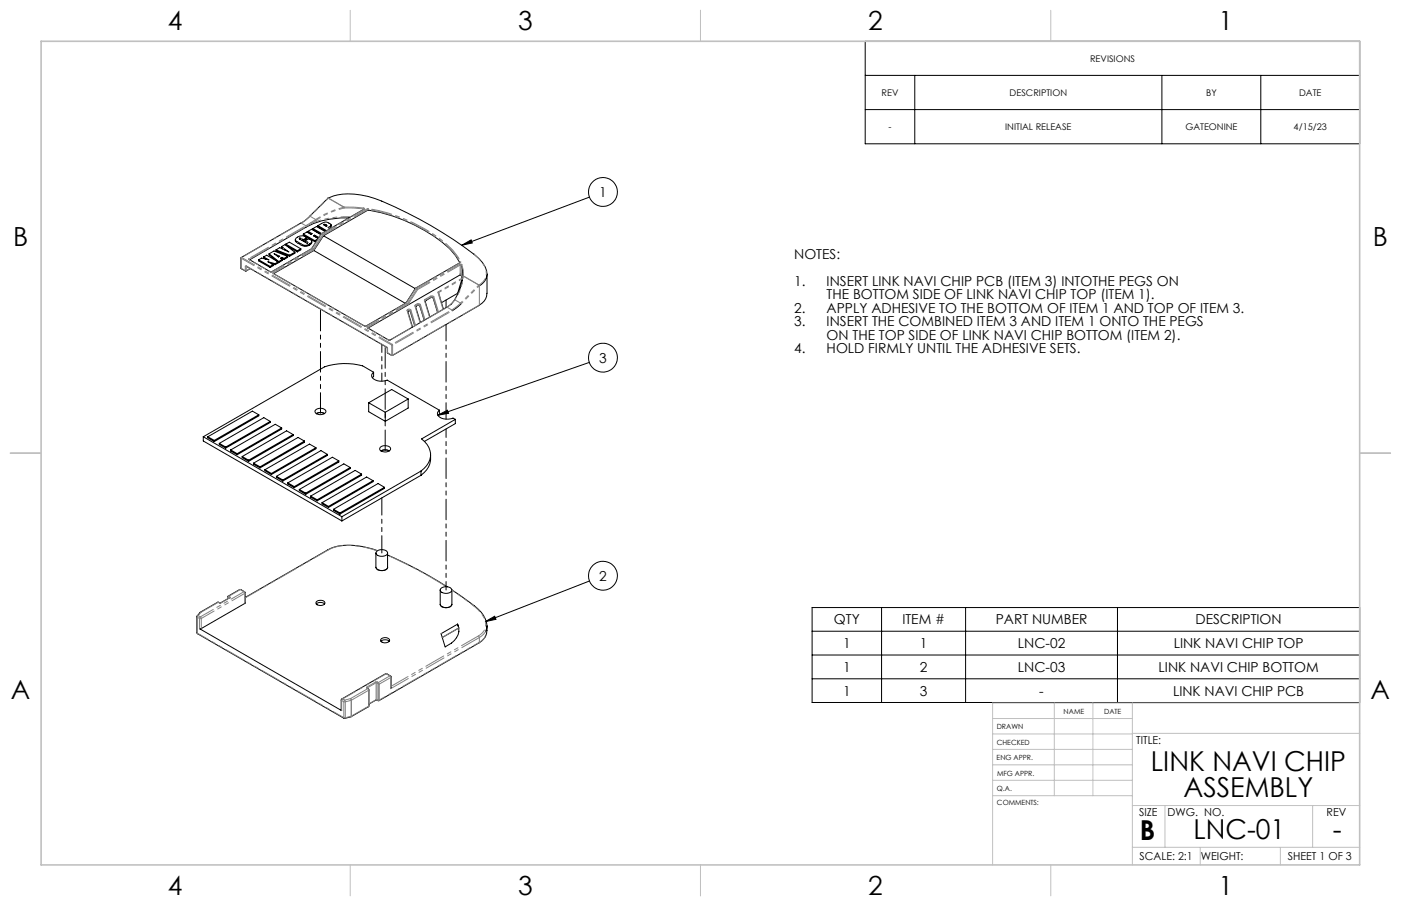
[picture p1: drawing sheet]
<svg xmlns="http://www.w3.org/2000/svg" width="432mm" height="279mm" viewBox="0 0 432 279" stroke-linecap="round" stroke-linejoin="round" font-family="sans-serif">
<g fill="none" stroke="#000" stroke-width=".31">
<path d="M266.7 12.7h152.4v31.6h-152.4zM266.7 23.2h152.4M266.7 33.8h152.4M281.9 23.2v21.1M358.1 23.2v21.1M388.6 23.2v21.1M81.3 79.2v.4l.5 .3M81.3 79.2l.9-.5 3.5 2.1M81.3 79.2l1.6 1-2.3-.6-.9 .5M82.9 78.3v.3l2.5 2M82.9 78.3l1.6-.9 4.2 1.7M82.9 78.3l3 2.3"/>
<path d="M84.5 78.2l1.7 .8-.4 .2zM85.1 77v.4l4.2 1.6M85.1 77l4.2 1.7M85.6 79.1l.3 .1M86.7 76.1l2.3 1.6-2.8-1.3-1.1 .6M86.7 76.1v.3l1 .6M86.7 76.1l1.2-.7 3 2.4M86.9 79.7l-.2 .1M86.9 79.7l.7 .3M86.9 79.4l.7 .3M86.9 79.4l-.5 .2 .6 .4M86.9 79.4v.3"/>
<path d="M87.6 79.7v.3M88.1 75.3l1.1-.6 3.5 2M88.1 75.3l3.5 2M88.1 75.3v.3M88.3 75.7l3.3 2M88.7 79.1v.3l-1.1 .6M88.7 79.1l-1.1 .6M89.3 78.7v.3M90.9 77.8v.3l-1.6 .9M90.9 77.8l-1.6 .9M91 73.9v.4M91.1 74.2a4.3 4.3 0 0 0 3.4 1.8l.9-.4"/>
<path d="M91.6 77.3v.4M92.3 73.4l1.2 .5M92.3 73.4v.3l1.9 1.1 .4 .2 .3-.2-.8-.5M92.3 73.4v.3M92.4 73.7l1.1 .5M92.7 68.8l-18.4 10.6v3.4l1.4 .8 1.5-.8M92.7 76.7v.3l-1.1 .7M92.7 76.7l-1.1 .6M93.5 72.2v.3l3.5 2M93.5 72.2l3.5 2M93.5 73.9v.3M94.1 74.3l1.1-.7 .5 .3 .4 .6-.7 .7"/>
<path d="M94.1 74.3v.3l.6 .4M94.6 73.3a2.36 2.36 0 0 0-3.5 .5 2.09 2.09 0 0 0 1.7 1.4 2.16 2.16 0 0 0 2.6 0M94.6 73.3v.3l-1.1 .6M94.6 73.3l-1.1 .6M95 71.3v.3l.9 .6M95 71.3l1.2 .8-.4 .2-1.2-.8-1.1 .7M95 71.3l1-.6 2.8 1.7M95.4 66.7h.1M95.4 66.7l-2.7 2.2M95.4 75.2v.4M96.1 74.8l-.7 .8M96.1 74.4v.4"/>
<path d="M96.4 70.5v.3l2.5 1.4M96.4 70.5l1.1-.7 2.7 1.6M96.4 70.5l2.8 1.5M96.7 77.3l-12.4 7.1M96.7 77.3l28.3 16.3M97 72.8l-.1 .1M97 72.8l1.1 .7M97 72.5l1.3 .7M97 72.5l-.4 .2 1.5 .9M97 72.5v.3M97 74.2v.3M97.6 74.2l-.6 .3"/>
<path d="M98 69.6l1.1-.7a1.92 1.92 0 0 1 2.9 .6l-.9 .7 .7 .3M98 69.6v.3l2.4 1.4M98 73.7l-1 .5M98 69.6l2.7 1.6M99.7 72.7l13.7-7.9a48.9 48.9 0 0 1 25.2 11.9l1.8 2.1 1.3 2.2M99.7 72.7l-3 4.6M99.7 72.7l28.3 16.3M100 69.5l.3 .1M100.3 69.3h-.6l.9 .5 .2-.2-.2-.2M100.3 69.3l.3 .1M100.3 69.3v.3M100.6 69.4v.3l-.3-.1"/>
<path d="M101.1 61.1l-5.7 5.6M101.1 61.1h.1M101.1 61.1a14.8 14.8 0 0 1 10-1 36.8 36.8 0 0 1 10.5 3.7 127.4 127.4 0 0 1 24.6 14.7 8.8 8.8 0 0 1 3.9 6.1 4.4 4.4 0 0 1-2.4 3.5M102.1 69.3a.81 .81 0 0 1-.7 1M107.5 67.2a26.4 26.4 0 0 0-13.1 2.8l-17.5 10.1M112.2 64.5l-13.2 7.6-3 4.6-12.3 7.1h-.4l-6.5-3.8M142.3 75.6l2.9-1.6 .4 .9zM181.7 60.8l-39.4 14.8M75.9 82.1l43.3 25 .2 1.7 1.4 .8 26.9-15.4M76.8 80h.1M79.7 80.1v.4l3.6 2M79.7 80.1l3.6 2.1"/>
<path d="M83.3 82.2v.3M83.6 81.3l1.2 .3M84.2 81.6v.4l-.9 .5M84.2 81.6l-.9 .6M84.8 81.3l-2.2-.6 1.6 .9M84.8 81.3v.3M85.7 80.8v.3l-.9 .5M85.7 80.8l.2 .2M85.7 80.8l-.9 .5M85.9 80.6v.4M87 80v.3l-1.1 .7M87 80l-1.1 .6"/>
<path d="M125.6 95.8h.1M125.6 95.8l1.5 5.1M125.7 96l.3-.2 .4 .2 1.4 4.5M128.1 94.5h.1M128.1 94.5l.8-.4 .4 .1 1.4 4.6M128.1 94.5l1.5 4.9M131 92.8h.1M131 92.8l1.5 5M131 92.9l1.8-1.1h.6l1.5 4.6M135.1 90.3l1.6 5.1M137.7 94.8l-17.6 10.1-6.8-3.8M139.2 93.7l-1.5 1.2"/>
<path d="M140.2 92.5l-1.1 1.2M141 90.5l.1 .2M141 90.5l-4.9 2.8M141.8 81l-13.7 7.9-3 4.6-12.5 7.1-28.4-16.3M142.1 93.7l-2.8 2.1M142.1 81.8l.5 1.6v1.9M142.4 85.8l-.3-1h-.3l-28.4 16.4M142.4 85.8l-1.4 4.7M142.4 85.8l.1 .5M142.4 85.8h.1M142.6 85.3v.7a13.6 13.6 0 0 1-2.5 6.5M142.6 85.3h.1"/>
<path d="M147.7 94.1h.1M150.1 84.5v6a4.1 4.1 0 0 1-2.4 3.6M115.1 114.8a13.9 13.9 0 0 0-9.3-2.7l-3 .3-2.8 .7-37.3 21.6M115.1 114.8a1.3 1.3 0 0 0-.5 1.4 1.3 1.3 0 0 0 1.1 1 4.8 4.8 0 0 0 3.6 0l16.1 9.3M115.1 114.8v1.3l-.3 .4M181.6 111.8l-46.7 16.3M62.7 134.7v1.3l42.7 24.7M62.7 134.7l42.7 24.6M64.1 134.7v.3l1.9 1.2M64.1 134.7l1.9 1.1M66 135.8v.4M67.6 136.7v.4l2 1.1"/>
<path d="M67.6 136.7l2 1.2M69.6 137.9v.3M71.1 138.7v.4l2 1.1M71.1 138.7l2 1.2M73.1 139.9v.3M79.8 127.9v.3l-13.8 8M79.8 127.9l-13.8 7.9M79.8 127.9l-2-1.1-13.7 7.9M83.3 130v.3l-13.7 7.9M83.3 130l-2-1.2-13.7 7.9M83.3 130l-13.7 7.9M86.8 132v.3l-13.7 7.9"/>
<path d="M86.8 132l-2-1.2-13.7 7.9M86.8 132l-13.7 7.9M90.3 134v.3l-13.7 8M90.3 134l-2-1.1-13.7 7.9M90.3 134l-13.7 7.9M93.8 136v.4l-13.6 7.9M93.8 136l-1.9-1.1-13.8 7.9M93.8 136l-13.6 8M97.3 126.4a2.04 2.04 0 0 1 3.2 .5 2.03 2.03 0 0 1-3.4 .1zM97.4 138.1v.3l-13.8 7.9M97.4 138.1l-2-1.2-13.7 8M97.4 138.1l-13.8 7.9"/>
<path d="M97.5 127.6l1.2-.4 1.3 .4M113.6 124.2v2.8l5.1 2.9M113.6 124.2l5.1 2.9M117.2 137.9a2.08 2.08 0 0 1 3.2 .6 2.02 2.02 0 0 1-3.4 0zM117.4 139.1l1.2-.4 1.4 .4M118.7 127.1v2.8M125.8 123v2.8l-7.1 4.1M125.8 123l-7.1 4.1M125.8 123l-5.1-2.9-7.1 4.1M134.9 128.1l3-1.6 .4 1zM135.4 126.5a1.33 1.33 0 0 0-.5 1.4 1.33 1.33 0 0 0 1.1 1l1.4 .4 2.2-.4 .7 .4M135.4 126.5v1.3l-.4 .4"/>
<path d="M140.3 129.3l-10.4 6.1a5.7 5.7 0 0 1-.1 9.9M140.3 129.3v1.3l-9.5 5.5M74.6 140.8v.3l2 1.2M74.6 140.8l2 1.1M76.6 141.9v.4M78.1 142.8v.4l2.1 1.1M78.1 142.8l2.1 1.2M80.2 144v.3M81.7 144.9v.3l1.9 1.1M81.7 144.9l1.9 1.1M83.6 146v.3M85.2 146.9v.3l2 1.1"/>
<path d="M85.2 146.9l2 1.1M87.2 148v.3M88.7 148.9v.4l2 1.1M88.7 148.9l2 1.2M90.7 150.1v.3M92.3 151v.3l1.9 1.1M92.3 151l1.9 1.1M94.2 152.1v.3M95.7 153v.3l2.1 1.1M95.7 153l2.1 1.1M97.8 154.1v.3M99.3 155v.4l1.9 1.1"/>
<path d="M99.3 155l1.9 1.2M100.9 140.1v.3l-13.7 7.9M100.9 140.1l-2-1.1-13.7 7.9M100.9 140.1l-13.7 7.9M101.2 156.2v.3M102.8 157.1v.3l2 1.1M102.8 157.1l2 1.1M104.4 142.1v.4l-13.7 7.9M104.4 142.1l-2-1.1-13.7 7.9M104.4 142.1l-13.7 8M104.8 158.2v.3M105.4 159.3v1.4"/>
<path d="M108 144.2v.3l-13.8 7.9M108 144.2l-2-1.1-13.7 7.9M108 144.2l-13.8 7.9M111.4 146.2v.3l-13.6 7.9M111.4 146.2l-1.9-1.1-13.8 7.9M111.4 146.2l-13.6 7.9M115 148.2v.4l-13.8 7.9M115 148.2l-2-1.1-13.7 7.9M115 148.2l-13.8 8M118.5 150.3v.3l-13.7 7.9M118.5 150.3l-13.7 7.9M118.5 150.3l-2-1.2-13.7 8"/>
<path d="M129.8 145.3l-24.4 14M129.8 145.3v1.3M129.8 146.6l-24.4 14.1M132.7 140.3a6.4 6.4 0 0 1-2.9 6.3M101.1 169.5a17 17 0 0 1 12.1-.6l3.2 .9M101.1 169.5l-25.5 14.8M101.1 169.5h.1M115.9 170.5v4.4a2.07 2.07 0 0 0 3.6 0v-4.4M116.1 170.1a2.33 2.33 0 0 1 3.4 .3 2.01 2.01 0 0 1-3.4 .6l-.2-.3zM119.5 171.2l2.2 1a127.6 127.6 0 0 1 16.1 8.8M181.7 179.2l-32.1 12.5M70.2 184.7l.1-.8 3.6-2.1 1.7 .9-.1 3.4-13.5 7.8h-.5l43.7 25.2v-3.3l.2-.3 13.5-7.7 1.6 .9-.1 3.7"/>
<path d="M70.7 184.4l-2.8 1.5-.8-.2-5.5 3.2-.9 1.2 .1 5.3 45.2 26.1 2.2-.4 5.4-3.2 .1-5.1-.6-.6M70.7 184.4h.1M97.4 185.7a1.61 1.61 0 0 1 2.8 .4 1.7 1.7 0 0 1-2.8-.2zM97.5 186.3l1.1-.5 1 .1 .4 .4M117.4 197.8l1.1-.5 1 .1 .5 .4M117.6 196.9l.4-.2a1.44 1.44 0 0 1 2.1 .9 1.68 1.68 0 0 1-2.8-.1zM135.7 182v4.4a2.07 2.07 0 0 0 3.6 0v-4.4M135.9 181.5a2.32 2.32 0 0 1 3.3 .3 2.01 2.01 0 0 1-3.3 .6l-.2-.3zM136 195.4l5-2.9a4.7 4.7 0 0 1-1.9 5.8l-1.9 1.2zM139.3 181.9l6.8 4.9M141 192.5l.4 1.2-5.1 2.9M145.9 186.8h.2"/>
<path d="M146.1 186.8l2.2 2 .8 1.2M147.6 198.3l-30.8 17.8-.9-.2-2.2 1.2M149.2 190.1a4.7 4.7 0 0 1 .4 4.7M149.5 196.5l-1.8 1.7M149.6 191.7l2.9-1.7 .4 1zM150.1 193a5.1 5.1 0 0 1-.6 3.4M250.3 187.4h168.8v29.2h-168.8zM250.3 194.7h168.8M271.7 187.4v29.2M297.6 187.4v29.2M344.4 187.4v29.2M250.3 202h168.8"/>
<path d="M250.3 209.3h168.8"/>
<circle cx="185.8" cy="59.2" r="4.5"/>
<circle cx="185.8" cy="110.3" r="4.4"/>
<circle cx="185.8" cy="177.5" r="4.4"/>
</g>
<g fill="none" stroke="#c0c0c0" stroke-width=".31">
<path d="M108 3.2v9.5M215.9 3.2v9.5M323.8 3.2v9.5M3.1 139.7h9.6M419.1 139.7h9.5M324.9 216.8v28.6M336.8 216.8v28.6M349 216.8v49.9M419.1 216.8h-113.2v49.9M305.9 231.1h43.1M305.9 226.3h43.1M305.9 221.6h43.1"/>
<path d="M305.9 235.9h43.1M349 226.2h70.1M305.9 240.6h43.1M306 245.4h43M349 248.4h70.1M359.1 248.4v12.9M404.6 248.4v12.9M108 266.7v9.6M215.9 266.7v9.6M323.8 266.7v9.6M349 261.3h70.1M369.9 261.3v5.4"/>
<path d="M394.6 261.3v5.4"/>
</g>
<path d="M12.7 12.7h406.4v254h-406.4z" fill="none" stroke="#c0c0c0" stroke-width=".5"/>
<path d="M149.6 191.7l2.9-1.7 .4 1zM134.9 128.1l3-1.6 .4 1zM142.3 75.6l2.9-1.6 .4 .9z" fill="#000"/>
<path d="M137.5 94.9v-2.4M100 127.5l-1.3-.3-1.2 .3M117.7 139.2v-.3M120 139l-1.4-.3-1.2 .3M115.9 174.9l.5 .8M116.4 175.7a2.11 2.11 0 0 0 3.1-.8M135.7 186.4l.5 .7M136.2 187.1a2.11 2.11 0 0 0 3.1-.7" fill="none" stroke="#000" stroke-width=".31" stroke-dasharray="6.3 1.3 1.3 1.3 1.3 1.3"/>
<path d="M117.7 170.5v-17" fill="none" stroke="#000" stroke-width=".31" stroke-dasharray="6.3 1.3 1.3 1.3 1.3 1.3" stroke-dashoffset="1"/>
<path d="M117.7 117.5v-11.3" fill="none" stroke="#000" stroke-width=".31" stroke-dasharray="6.3 1.3 1.3 1.3 1.3 1.3" stroke-dashoffset="3.9"/>
<path d="M137.5 181.9v-49.6" fill="none" stroke="#000" stroke-width=".31" stroke-dasharray="6.3 1.3 1.3 1.3 1.3 1.3" stroke-dashoffset="3.7"/>
<path d="M137.5 129.3v-29.2" fill="none" stroke="#000" stroke-width=".31" stroke-dasharray="6.3 1.3 1.3 1.3 1.3 1.3" stroke-dashoffset="1.3"/>
<path d="M98.8 95.3v32.6M118.7 106.8v32.6" fill="none" stroke="#000" stroke-width=".31" stroke-dasharray="6.3 1.3 1.3 1.3 1.3 1.3" stroke-dashoffset="-.4"/>
<g fill="none" stroke="#808080" stroke-width=".31" stroke-dasharray="6.3 1.3 1.3 1.3 1.3 1.3">
<path d="M74.3 79.6l.2-.2M74.3 79.6v3.1M74.3 79.6h.1M74.5 79.4h-.1M76.7 79.7v.3M76.9 80l-.2-.3M76.9 80v.1M87.4 76.5v.3M91.8 74.6v.3M92.8 75.2v.3M92.8 68.8l1.5 .8M92.8 68.8h-.1"/>
<path d="M92.9 73.5v.4M94.3 69.6l1.5-1M94.4 69.9l-.1-.3M94.4 70v-.1M94.6 74.5v.3M95.6 66.7l1.7 1M95.6 66.7l-2.8 2.1M95.6 66.7h-.1M95.8 68.6l.2 .3M95.8 68.6l1.5-.9M96 68.9l-1.6 1M96 76.7h.1"/>
<path d="M96.1 76.7l.1-.1M96.1 76.6h.1M96.2 76.6l.3 .2M96.5 76.9l-.4-.2M96.5 76.9l.1 .3M96.5 76.9v-.1M96.5 76.8l2.9-4.4M96.6 77.2l.2-.2M96.8 77l-.3-.2M97.3 67.7l.1 .2M97.4 67.9l-1.4 1M99.1 72.2l-2.9 4.4"/>
<path d="M99.1 72.2l-.1-.1M99.1 72.2l.1-.1M99.2 72.1l.3 .2M99.2 72.1h-.1M99.4 72.4l.3 .1M99.4 72.4l-.3-.2M99.4 72.4l.1-.1M99.7 72.5l-2.9 4.5M99.7 72.5l-.2-.2M101.1 61.1h.1M101.2 61.2l-.1-.1M101.2 61.1l4.8 2.8"/>
<path d="M101.2 61.1h.1M101.5 70v.3M106 63.9v.2M106 63.9l-4.8-2.8M106 63.9l6.1 .2M106 63.9h.1M112 64.4l-6-.3M112 64.6v-.2M112 64.4l.2 .1M112.1 64.1l.3 .2-.1 .2M112.1 64.1l-.1 .3M112.3 64.5h-.1"/>
<path d="M113.3 64.8v-.2M113.3 64.6l-.1-.2M113.3 64.6h.2M113.5 64.6l.1-.3M113.5 64.6v.2M113.6 64.3l-.4 .1M74.3 82.7l1.3 .8M74.3 82.7h.1M74.3 82.7l.1 .1M75.6 83.5v-1.3M75.6 83.5l.1 .1M75.9 82l-.3 .2"/>
<path d="M75.9 82.2h-.3M75.9 82.2v1.3M75.9 83.5h-.3M75.9 83.5l1.2-.7M75.9 83.5v.1M75.9 82.1v.1M75.9 82.1v-.1M76 82.1l-.1 .1M76.8 80h.1M76.8 80h-.1M83.2 83.8h.6M83.3 83.8h-.1"/>
<path d="M83.7 83.8h.1M84.2 84v.3M84.2 84.3h.1M84.2 84l.1 .3M84.3 84.3h.1M125.2 93.5h-.1M125.2 93.5l.1-.1M125.3 93.4l.3 .2M125.3 93.4h-.1M125.5 95.7l.1-.3M125.5 93.7l-.3-.2M125.5 93.7l.2 .2"/>
<path d="M125.5 93.7l.1-.1M125.6 93.6l2.9-4.4M125.6 95.4l.6-.1 .4 .3M125.6 95.8l-.1-.1M125.7 93.9l.1-.1M125.8 95.7l-.2-.3M125.8 95.7l-.2 .1M125.8 95.8v-.1M125.8 93.8l-.2-.2M126.4 95.8l.2-.2M126.4 95.8v.2M126.4 95.8l-.6-.1"/>
<path d="M126.6 95.6l1.5 4.7M127.9 94.3l.1-.3M128 94l.6-.3M128.1 88.9v.1M128.1 94.4l-.2-.1M128.1 88.9h.1M128.1 89l-2.8 4.4M128.1 89l.1-.1M128.2 94.3l-.1 .1M128.2 94.3l-.2-.3M128.2 94.3v.1M128.2 88.9l.4 .2"/>
<path d="M128.5 89.2l.2 .1M128.5 89.2l-.4-.2M128.5 89.2l.1-.1M128.6 93.7l.6-.1 .4 .3M128.7 94l-.1-.3M128.7 94l-.5 .3M128.7 94.1v-.1M128.7 89.3l-2.9 4.5M128.7 89.3l-.1-.2M129.4 94.1l.2-.2M129.4 94.1v.2M129.4 94.1l-.7-.1"/>
<path d="M129.5 99.5l-1.6-5.2M129.6 93.9l1.4 4.7M130.8 98.7l-1.4-4.6M130.8 92.6l.2-.3M131 92.3l1.7-1M131 92.8l-.2-.2M131.1 92.6l-.1 .1M131.1 92.6l-.1-.3M131.1 92.6v.1M132.4 97.8l-1.6-5.2M132.7 91.3h.6l.4 .2M132.8 91.6l-1.7 1"/>
<path d="M132.8 91.6l-.1-.3M132.8 91.8v-.2M133.5 91.7l.2-.2M133.5 91.7v.2M133.5 91.7l-.7-.1M133.7 91.5l1.5 4.7M134.9 96.4l-1.4-4.7M135 90.2l.2 .1M135.1 90l-.1 .2M135.2 90.2l.6 2M135.2 90.2v.1M135.2 90.2l-.1-.2"/>
<path d="M136.6 95.4l-1.6-5.2M137.8 94.8l1.4 .8M137.8 94.8l-.1-.1M139.2 93.7l-1.4 1.1M139.2 95.6l2.7-2.1M139.4 95.8l-.2-.2M140.2 92.5l1.7 1M140.2 92.5l-1 1.2M141.7 81.5l.7 .1M141.8 81h.1M141.8 80.9l.2-.1M141.8 81v-.1"/>
<path d="M141.8 84.4v-2.6M141.8 84.8v-.4M141.8 81.8l-.1-.3M141.8 81.8h.4M141.8 84.4l.4 .1M141.9 81l.1-.2M142.1 93.7l-.2-.2M142.2 81.8v2.7M142.2 84.5l.4 1.6M142.2 84.5v.3M142.2 81.8l.2-.2M142.4 81.6l.4 1.6v1.9"/>
<path d="M142.6 85.3l.2-.2M142.8 85.1h.1M142.8 85.1l4.8 2.8M147.5 87.9h.1M147.6 87.9l-4.8-2.8M147.6 87.9l.2 .2M147.6 87.9h.1M147.7 88.1v6M147.7 88.1l-.2-.2M147.8 88.1h-.1M112.3 100.6h.6M112.3 100.6h.1"/>
<path d="M112.9 100.6h-.1M113.2 100.8v.3M113.2 101.1h.1M113.2 100.8l.2 .2M113.3 101.1l.1-.1M113.4 101v.1M119.2 107.1v-.1M119.4 107.4l.1 .1M119.4 108.7l.1 .1M119.5 108.8l1.2 .7M119.5 107.5v1.3M119.5 107.5l-.3-.5"/>
<path d="M119.5 108.9v-.1M119.7 104.9h.6M119.7 104.9h.1M120.3 104.9h-.1M120.7 106.4l.2-.2M120.7 106.4h.3M120.7 109.5v-3.1M120.7 109.5h.3M120.8 109.6l-.1-.1M121 106.4v3.1M121 106.4l-.1-.2M121 109.5v.1"/>
<path d="M127 100.9l-1.5-5.2M127.9 100.4l-1.5-4.6M101.2 169.5h.2M60.7 195.1l.1 .1M60.8 190.4v4.8M60.8 190.4l-.1-.2M60.9 195.4l-.1-.2M61.1 189.9l.7 .3M61.1 189.9l-.3 .5M61.1 189.9h-.3M61.5 190.7l-.7-.3M61.5 193.8v-3.1"/>
<path d="M61.8 190.2l.2 .5M61.8 190.2l-.3 .5M61.9 188.8l-.8 1.1M61.9 188.8l-.3 .1M61.9 188.8h-.2M62 190.7h-.5M62 190.7v3.1M67.3 185.7l-5.4 3.1M67.3 185.7h-.2M67.3 185.7h.1M67.6 185.9l-.3-.2M67.6 185.9h.5"/>
<path d="M67.6 185.9h.1M68.1 185.9h-.1M70.2 184.1v.1M70.2 184.2v.4M70.3 183.8l.2 .1M70.4 184.1l-.2 .1M70.5 183.9l.3 .1M70.5 183.9l-.1 .2M70.7 184.3h.1M70.7 184.4v-.1M70.7 184.3l-.3-.2M70.8 184.4l-2.7 1.5"/>
<path d="M70.8 184.4v-.4M70.8 184.4l-.1-.1M70.8 184l-.1 .3M74.1 181.8l-3.6 2.1M74.1 181.8h-.2M74.1 181.8h.2M75.2 182.5l.3 .5M75.2 182.5l-1.1-.7M75.2 182.5h.2M75.5 186.1v-3.1M75.6 182.8l-.1 .2M136 195.4v.1"/>
<path d="M136.3 196.6l5.1-2.9M147.7 196.6v1.5M147.7 198.1v.2M147.7 196.6l-.2-.5M147.7 198.1l.9-.6 1-1.2M149.6 194.8l-.5 .8-1.4 1M105.3 216l.3-.5M105.3 216v3.1M105.3 216l-.1-.1M105.4 215.5h.2M105.6 215.5l.6 .4M106 216.4l.2-.5"/>
<path d="M106 216.4l-.7-.4M106.2 215.9l1.8-.5M106.4 216.5l-.2-.6M106.4 216.5v4.9M106.4 216.5l-.4-.1M108 215.4l5.4-3M108.2 216l-.2-.6M108.2 216l-1.8 .5M108.3 215.9l-.3-.5M108.3 215.9l-.1 .1M108.3 215.9v4.9M113.1 211.9l2.7-1.6"/>
<path d="M113.1 211.9v.3M113.1 212.2h.1M113.1 211.9l.1 .2M113.2 212.2v-.1M113.2 212.1v.1M113.4 212.4l-.3-.2M113.4 212.4h.1M113.6 217.9l.1-.2M113.7 212.9l-.3-.5M113.7 212.9l-5.4 3M113.7 217.7v-4.8M113.7 212.9v-.1"/>
<path d="M113.7 217.7h.1M113.7 217.1l2.2-1.3M115.8 210.3l.1 .3M115.9 210.6l-2.7 1.5M115.9 215.8v-5.2M115.9 210.6h.3M115.9 215.8v.1M116.2 215.8l.3 .2M116.2 210.6v5.2M116.2 215.8h-.3M116.2 215.8v.1M116.3 210.3l.3 .2"/>
<path d="M116.3 210.3h-.5M116.3 210.3l-.1 .3M116.5 210.7l-.3-.1M116.5 216l.1-.1M116.5 216h.1M116.6 210.5l3.6-2.1M116.6 210.5l.3 .5M116.6 211l-.1-.3M116.6 210.5l-.1 .2M116.6 215.9h.3M116.6 215.9v-4.9M116.9 211h-.3"/>
<path d="M116.9 211v4.9M116.9 215.9l-.1 .2M118.8 207.8h.2M119.2 207.8h-.2M120.2 208.4l-1.2-.6M120.4 208.4h-.2M120.4 208.9l-.2-.5M120.4 208.9l-3.5 2.1M120.4 212.4v-3.5M120.6 208.8l-.2 .1M106 221.3l.4 .1M106 221.3v-4.9"/>
<path d="M106 221.5v-.2M106.3 221.5l.1-.1M106.4 221.4l1.8-.5M108.2 221v-.1M108.2 220.9v-4.9M108.2 220.9l.1-.1M108.2 221l.1-.2M108.3 220.8l5.4-3.1"/>
</g>
<path d="M74.5 79.4l46.4 26.8M120.7 106.4l-46.4-26.8M61.8 190.2l13.4-7.7M75.5 183l-13.5 7.7M119 207.8l-13.4 7.7" fill="none" stroke="#808080" stroke-width=".31" stroke-dasharray="6.3 1.3 1.3 1.3 1.3 1.3" stroke-dashoffset="1.8"/>
<path d="M60.8 195.2l45.2 26.1" fill="none" stroke="#808080" stroke-width=".31" stroke-dasharray="6.3 1.3 1.3 1.3 1.3 1.3" stroke-dashoffset="2.5"/>
<path d="M101.4 169.5l-25.8 14.9" fill="none" stroke="#808080" stroke-width=".31" stroke-dasharray="6.3 1.3 1.3 1.3 1.3 1.3" stroke-dashoffset="1"/>
<path d="M116.2 169.9a19.2 19.2 0 0 0-14.8-.4" fill="none" stroke="#808080" stroke-width=".31" stroke-dasharray="6.3 1.3 1.3 1.3 1.3 1.3" stroke-dashoffset="1.9"/>
<path d="M145.9 186.8l-6.6-4.8" fill="none" stroke="#808080" stroke-width=".31" stroke-dasharray="6.3 1.3 1.3 1.3 1.3 1.3" stroke-dashoffset="5.5"/>
<path d="M137.6 180.9l-1.4-.8a140.5 140.5 0 0 0-16.7-8.9" fill="none" stroke="#808080" stroke-width=".31" stroke-dasharray="6.3 1.3 1.3 1.3 1.3 1.3" stroke-dashoffset="-.7"/>
<path d="M147.6 87.9a4.1 4.1 0 0 0 1.8-5.7l-.9-1.4-2.4-2.4M147.5 196.1a4 4 0 0 0 1.6-5.7l-.8-1.3-2.4-2.3" fill="none" stroke="#808080" stroke-width=".31" stroke-dasharray="6.3 1.3 1.3 1.3 1.3 1.3" stroke-dashoffset="3.7"/>
<path d="M120.6 211.6l26.9-15.5" fill="none" stroke="#808080" stroke-width=".31" stroke-dasharray="6.3 1.3 1.3 1.3 1.3 1.3" stroke-dashoffset=".3"/>
<path d="M147.7 196.6l-27.3 15.8" fill="none" stroke="#808080" stroke-width=".31" stroke-dasharray="6.3 1.3 1.3 1.3 1.3 1.3" stroke-dashoffset=".1"/>
<path d="M116.9 215.9l30.8-17.8" fill="none" stroke="#808080" stroke-width=".31" stroke-dasharray="6.3 1.3 1.3 1.3 1.3 1.3" stroke-dashoffset="4.4"/>
<path d="M92.8 68.8l-18.3 10.6M139.4 95.8l-18.4 10.6M120.9 106.2l18.3-10.6" fill="none" stroke="#808080" stroke-width=".31" stroke-dasharray="6.3 1.3 1.3 1.3 1.3 1.3" stroke-dashoffset="-1.1"/>
<path d="M101.2 61.2l-5.6 5.5M141.9 93.5l5.6-5.6M142.8 85.1l-.3 2.3-.9 2.5-1.4 2.6M147.7 88.1l-5.6 5.6" fill="none" stroke="#808080" stroke-width=".31" stroke-dasharray="6.3 1.3 1.3 1.3 1.3 1.3" stroke-dashoffset="5.6"/>
<path d="M121 109.5l26.7-15.4" fill="none" stroke="#808080" stroke-width=".31" stroke-dasharray="6.3 1.3 1.3 1.3 1.3 1.3" stroke-dashoffset=".4"/>
<path d="M75.9 82l43.3 25" fill="none" stroke="#808080" stroke-width=".31" stroke-dasharray="6.3 1.3 1.3 1.3 1.3 1.3" stroke-dashoffset="3.6"/>
<path d="M83.2 83.8l-6.5-3.8M119.7 104.9l-6.5-3.8" fill="none" stroke="#808080" stroke-width=".31" stroke-dasharray="6.3 1.3 1.3 1.3 1.3 1.3" stroke-dashoffset="5.8"/>
<path d="M96.1 76.7l-12.3 7.1M96.6 77.2l-12.3 7.1M84.2 84l12.3-7.1M125.2 93.5l-12.3 7.1M125.7 93.9l-12.3 7.1M113.2 100.8l12.3-7.1" fill="none" stroke="#808080" stroke-width=".31" stroke-dasharray="6.3 1.3 1.3 1.3 1.3 1.3" stroke-dashoffset="2.4"/>
<path d="M112.3 100.6l-28.1-16.3" fill="none" stroke="#808080" stroke-width=".31" stroke-dasharray="6.3 1.3 1.3 1.3 1.3 1.3" stroke-dashoffset="-.4"/>
<path d="M76.7 79.7l17.6-10.1M94.4 69.9l-17.5 10.1M137.8 94.8l-17.5 10.1" fill="none" stroke="#808080" stroke-width=".31" stroke-dasharray="6.3 1.3 1.3 1.3 1.3 1.3" stroke-dashoffset="-.6"/>
<path d="M135.1 90l7.3-4.2" fill="none" stroke="#808080" stroke-width=".31" stroke-dasharray="6.3 1.3 1.3 1.3 1.3 1.3" stroke-dashoffset="5.3"/>
<path d="M112.3 64.5l-13.1 7.6M128.6 89.1l13.1-7.6M141.8 81.8l-13.1 7.5" fill="none" stroke="#808080" stroke-width=".31" stroke-dasharray="6.3 1.3 1.3 1.3 1.3 1.3" stroke-dashoffset="2"/>
<path d="M99.5 72.3l13.7-7.9M113.3 64.6l-13.6 7.9M141.9 81l-13.7 7.9" fill="none" stroke="#808080" stroke-width=".31" stroke-dasharray="6.3 1.3 1.3 1.3 1.3 1.3" stroke-dashoffset="1.6"/>
<path d="M113.6 64.3a49 49 0 0 1 26 12.9l2.4 3.6" fill="none" stroke="#808080" stroke-width=".31" stroke-dasharray="6.3 1.3 1.3 1.3 1.3 1.3" stroke-dashoffset="-1"/>
<path d="M142.4 86.1l-7.2 4.1" fill="none" stroke="#808080" stroke-width=".31" stroke-dasharray="6.3 1.3 1.3 1.3 1.3 1.3" stroke-dashoffset="5.4"/>
<path d="M141.8 80.9a26 26 0 0 0-10.9-10 49 49 0 0 0-17.4-6.3" fill="none" stroke="#808080" stroke-width=".31" stroke-dasharray="6.3 1.3 1.3 1.3 1.3 1.3" stroke-dashoffset="-.9"/>
<path d="M96 68.9a27.5 27.5 0 0 1 12.1-2.1" fill="none" stroke="#808080" stroke-width=".31" stroke-dasharray="6.3 1.3 1.3 1.3 1.3 1.3" stroke-dashoffset="3.3"/>
<path d="M97.3 67.7l2.8-1.7 3.1-1.3 2.8-.8M106 64.1a26.2 26.2 0 0 0-8.6 3.8" fill="none" stroke="#808080" stroke-width=".31" stroke-dasharray="6.3 1.3 1.3 1.3 1.3 1.3" stroke-dashoffset="4.8"/>
<g font-size="8.5">
<text x="354.7" y="237.7">LINK NAVI CHIP</text>
<text x="364.8" y="245.8">ASSEMBLY</text>
<text x="351.3" y="259">B</text>
<text x="367.9" y="258.9">LNC-01</text>
<text x="410.8" y="258.9">-</text>
</g>
<g font-size="8.1">
<text x="51.7" y="9.3">4</text>
<text x="159.7" y="9.3">3</text>
<text x="267.6" y="9.3">2</text>
<text x="375.6" y="9.3">1</text>
<text x="4" y="76">B</text>
<text x="423.1" y="76">B</text>
<text x="3.3" y="215.7">A</text>
<text x="422.4" y="215.7">A</text>
<text x="51.7" y="276">4</text>
<text x="159.7" y="276">3</text>
<text x="267.6" y="276">2</text>
<text x="375.6" y="276">1</text>
</g>
<g font-size="4.2">
<text x="184.7" y="60.7">1</text>
<text x="244.8" y="79.8">NOTES:</text>
<text x="244.8" y="88.1">1.</text>
<text x="254.8" y="88.1">INSERT LINK NAVI CHIP PCB (ITEM 3) INTOTHE PEGS ON</text>
<text x="254.8" y="92.3">THE BOTTOM SIDE OF LINK NAVI CHIP TOP (ITEM 1).</text>
<text x="244.8" y="96.5">2.</text>
<text x="244.8" y="100.7">3.</text>
<text x="254.8" y="96.5">APPLY ADHESIVE TO THE BOTTOM OF ITEM 1 AND TOP OF ITEM 3.</text>
<text x="254.8" y="100.7">INSERT THE COMBINED ITEM 3 AND ITEM 1 ONTO THE PEGS</text>
<text x="254.8" y="104.8">ON THE TOP SIDE OF LINK NAVI CHIP BOTTOM (ITEM 2).</text>
<text x="184.7" y="111.8">3</text>
<text x="244.8" y="109">4.</text>
<text x="254.8" y="109">HOLD FIRMLY UNTIL THE ADHESIVE SETS.</text>
<text x="184.7" y="179.1">2</text>
<text x="257" y="192.5">QTY</text>
<text x="278.1" y="192.5">ITEM #</text>
<text x="306.9" y="192.5">PART NUMBER</text>
<text x="368.5" y="192.5">DESCRIPTION</text>
<text x="259.9" y="199.8">1</text>
<text x="283.5" y="199.8">1</text>
<text x="313.7" y="199.8">LNC-02</text>
<text x="361.7" y="199.8">LINK NAVI CHIP TOP</text>
<text x="259.9" y="207.2">1</text>
<text x="283.5" y="207.2">2</text>
<text x="313.7" y="207.2">LNC-03</text>
<text x="357.1" y="207.2">LINK NAVI CHIP BOTTOM</text>
<text x="259.8" y="214.5">1</text>
<text x="283.5" y="214.5">3</text>
<text x="320.3" y="214.5">-</text>
<text x="361.5" y="214.5">LINK NAVI CHIP PCB</text>
</g>
<g font-size="3.4">
<text x="350.2" y="229.5">TITLE:</text>
<text x="351.1" y="251.6">SIZE</text>
<text x="359.9" y="251.6">DWG. NO.</text>
<text x="408.9" y="251.7">REV</text>
<text x="351.2" y="265.2">SCALE: 2:1</text>
<text x="370.1" y="265.3">WEIGHT:</text>
<text x="396.9" y="265.2">SHEET 1 OF 3</text>
</g>
<g font-size="2.8">
<text x="336" y="19">REVISIONS</text>
<text x="271.7" y="29.6">REV</text>
<text x="311.2" y="29.6">DESCRIPTION</text>
<text x="371.7" y="29.6">BY</text>
<text x="400.4" y="29.6">DATE</text>
<text x="273.9" y="40.1">-</text>
<text x="309.8" y="40.1">INITIAL RELEASE</text>
<text x="365.4" y="40.1">GATEONINE</text>
<text x="398.7" y="40.1">4/15/23</text>
</g>
<g font-size="2.2">
<text x="327.8" y="220.1">NAME</text>
<text x="340.3" y="220.2">DATE</text>
<text x="307.2" y="224.9">DRAWN</text>
<text x="307.3" y="229.8">CHECKED</text>
<text x="307.2" y="234.5">ENG APPR.</text>
<text x="307.3" y="239.2">MFG APPR.</text>
<text x="307.3" y="243.9">Q.A.</text>
<text x="307.3" y="248.1">COMMENTS:</text>
</g>
</svg>
